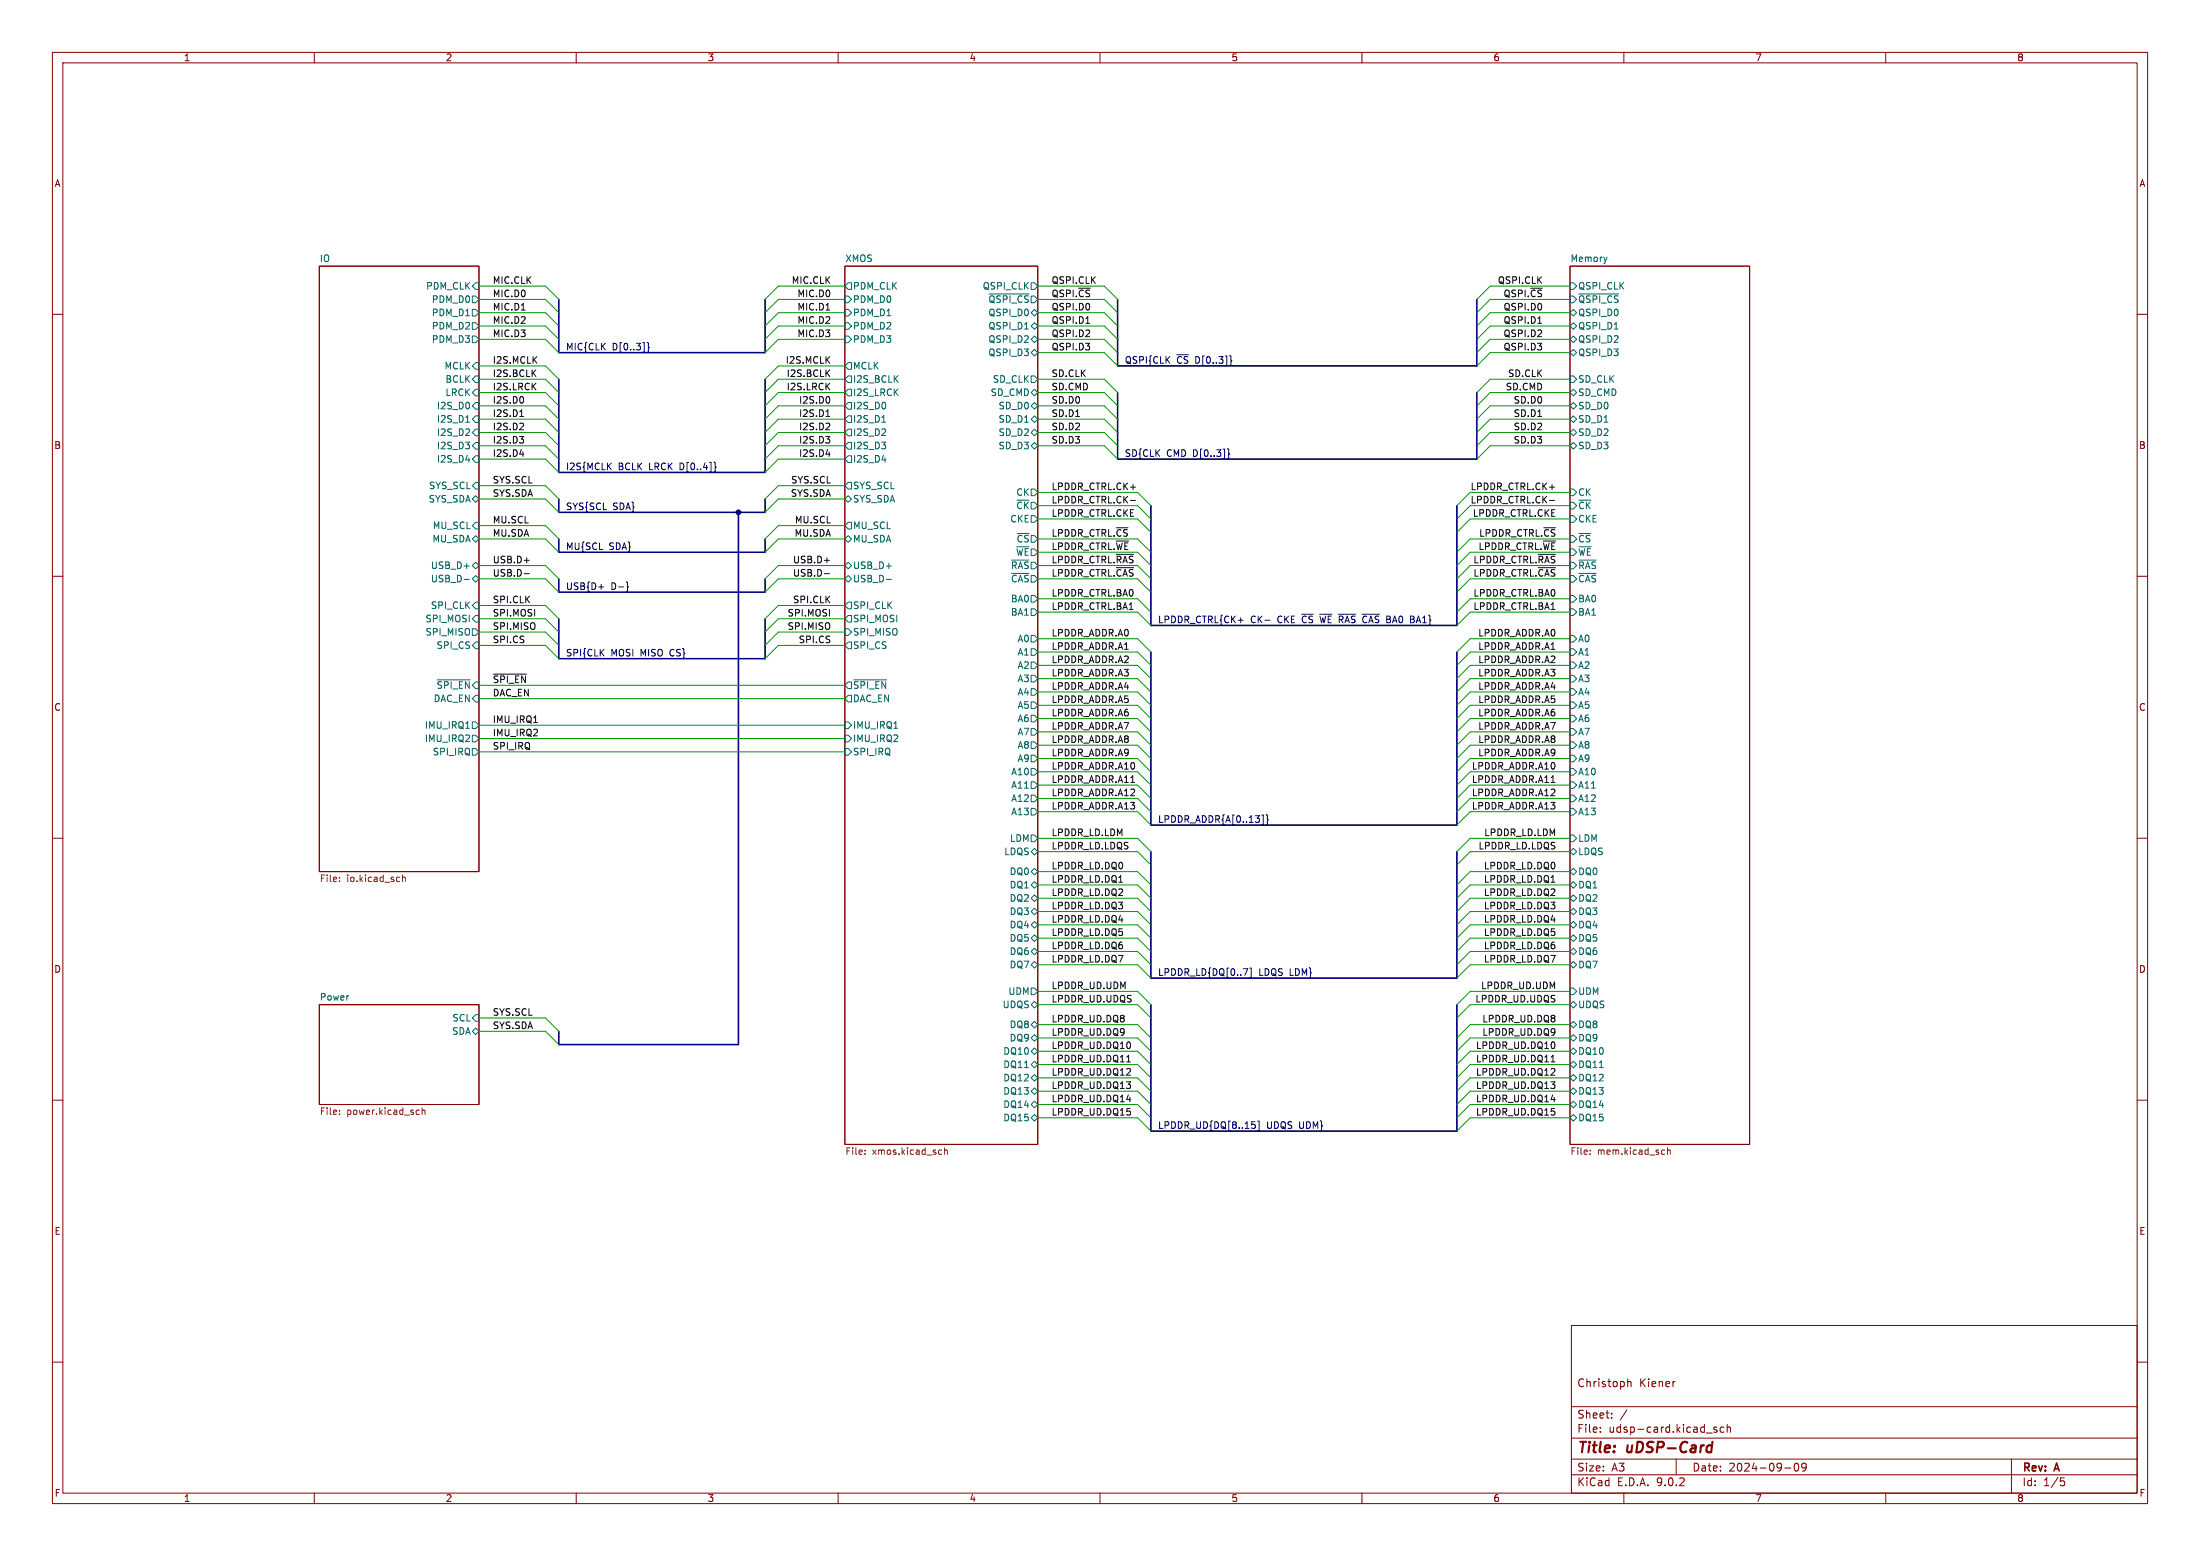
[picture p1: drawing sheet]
<svg xmlns="http://www.w3.org/2000/svg" width="420mm" height="297mm" viewBox="0 0 420 297" stroke-linecap="round" stroke-linejoin="round" font-family="sans-serif">
<g fill="none" stroke="#840000" stroke-width=".19">
<path d="M10 10h400v277h-400zM12 12h396v273h-396zM60 10v2M110 10v2M160 10v2M210 10v2M260 10v2M310 10v2M360 10v2M61 50.8h30.4v115.6h-30.4zM161.3 50.8h36.8v167.6h-36.8zM299.7 50.8h34.3v167.6h-34.3z"/>
<path d="M10 60h2M408 60h2M10 110h2M408 110h2M10 160h2M408 160h2M61 191.8h30.4v19h-30.4zM10 210h2M408 210h2M300 253h108v32h-108zM10 260h2M300 278.5h108"/>
<path d="M300 274.5h108M300 268.5h108M305.5 273.2v.2M305.5 272.5v.1M307.7 270.5v.2M307.7 269.8v.1M310.6 269.1l-1.3 1.9M310.7 263.8l.2-.1 .4 .1 .1 .9M310.7 263.2v1.5M319.7 263.7h.1M320 278.5v3M325.7 273.5h1.2"/>
<path d="M327.7 272.5l-.3-.1-.2 .2v.2l.5 .2v.3h-.5M329.1 272.5l-.4-.1-.3 .3 .1 .6h.6M329.7 272.5l.2-.1 .4 .1 .1 .9M329.7 271.9v1.5M342.7 279.4l.2-.1a.8 .8 0 0 1 .5 .7 .8 .8 0 0 1-.5 .8l-.2-.2-.2-.4zM344.8 279.9l-.3 .3h-.3l-.3-.3 .2-.5 .4-.1 .2 .1a.99 .99 0 0 1-.3 1.4h-.3M384 278.5v6.5M408 260h2M60 285v2M110 285v2M160 285v2M210 285v2"/>
<path d="M260 285v2M300 281.5h108M310 285v2M340.7 280.2h1.2M360 285v2M393.4 282.1h.7M393.5 282.7h.4l.3 .2-.2 .6-.5 .1"/>
</g>
<path d="M326.3 275.9l.5 .1M326.7 277.1l-.2 .1M326.9 275.2l-.2 2" fill="none" stroke="#840000" stroke-width=".4"/>
<g fill="none" stroke="#006464" stroke-width=".19">
<path d="M90.2 56.5h.6l.6 .7-.6 .6h-.6zM90.2 59.1h.6l.6 .6-.6 .6h-.6zM90.8 54h.6v1.2h-.6l-.6-.6zM161.3 56.5h.6l.7 .7-.7 .6h-.6zM161.3 59.1h.6l.7 .6-.7 .6h-.6zM161.9 54h.7v1.2h-.7l-.6-.6zM188.8 56.1h7.6M196.8 59.7l.7-.6 .6 .6-.6 .6zM196.8 54h.7l.6 .6-.6 .6h-.7zM299.7 59.7l.7-.6 .6 .6-.6 .6zM299.7 54h.7l.6 .6-.6 .6h-.7zM299.7 56.5h.7l.6 .7-.6 .6h-.7z"/>
<path d="M301.4 56.1h7.6M306.8 49.1l-.3 .8M90.2 69.9l.6-.7h.6v1.3h-.6zM90.2 61.6h.6l.6 .6-.6 .7h-.6zM90.2 64.1h.6l.6 .7-.6 .6h-.6zM90.2 77.5l.6-.7h.6v1.3h-.6zM90.8 71.8h.6v1.2h-.6l-.6-.6zM90.8 74.3h.6v1.3h-.6l-.6-.7zM90.8 79.4h.6v1.2h-.6l-.6-.6zM161.3 64.1h.6l.7 .7-.7 .6h-.6zM161.3 61.6h.6l.7 .6-.7 .7h-.6zM161.9 69.2h.7v1.3h-.7l-.6-.6z"/>
<path d="M161.9 76.8h.7v1.3h-.7l-.6-.6zM161.9 74.3h.7v1.3h-.7l-.6-.7zM161.9 79.4h.7v1.2h-.7l-.6-.6zM161.9 71.8h.7v1.2h-.7l-.6-.6zM196.8 74.9l.7-.6 .6 .6-.6 .7zM196.8 62.2l.7-.6 .6 .6-.6 .7zM196.8 64.8l.7-.7 .6 .7-.6 .6zM196.8 67.3l.7-.6 .6 .6-.6 .6zM196.8 71.8h.7l.6 .6-.6 .6h-.7zM196.8 77.5l.7-.7 .6 .7-.6 .6zM299.7 64.8l.7-.7 .6 .7-.6 .6zM299.7 62.2l.7-.6 .6 .6-.6 .7z"/>
<path d="M299.7 67.3l.7-.6 .6 .6-.6 .6zM299.7 77.5l.7-.7 .6 .7-.6 .6zM299.7 74.9l.7-.6 .6 .6-.6 .7zM299.7 71.8h.7l.6 .6-.6 .6h-.7zM88.9 80.6h.7M90.2 95.3l.6-.7 .6 .7-.6 .6zM90.2 82.6l.6-.7h.6v1.3h-.6zM90.2 87.6l.6-.6h.6v1.3h-.6zM90.8 92.1h.6v1.2h-.6l-.6-.6zM90.8 84.5h.6v1.2h-.6l-.6-.6zM161.9 92.1h.7v1.2h-.7l-.6-.6zM161.9 94.6l.7 .7-.7 .6-.6-.6z"/>
<path d="M161.9 99.7h.7v1.3h-.7l-.6-.7zM161.9 87h.7v1.3h-.7l-.6-.7zM161.9 84.5h.7v1.2h-.7l-.6-.6zM161.9 81.9h.7v1.3h-.7l-.6-.6zM168.4 80.6h.7M196.8 98.4h.7l.6 .7-.6 .6h-.7zM196.8 80l.7-.6 .6 .6-.6 .6zM196.8 82.6l.7-.7 .6 .7-.6 .6zM196.8 85.1l.7-.6 .6 .6-.6 .6zM196.8 93.3h.7l.6 .7-.6 .6h-.7zM299.7 80l.7-.6 .6 .6-.6 .6zM299.7 85.1l.7-.6 .6 .6-.6 .6z"/>
<path d="M299.7 82.6l.7-.7 .6 .7-.6 .6zM299.7 98.4h.7l.6 .7-.6 .6h-.7zM299.7 95.9h.7l.6 .6-.6 .7h-.7zM299.7 93.3h.7l.6 .7-.6 .6h-.7zM88.6 110.6h1M90.2 110.5l.6-.6 .6 .6-.6 .6zM90.2 108l.6-.7 .6 .7-.6 .6zM90.2 100.3l.6-.6h.6v1.3h-.6zM90.2 102.9l.6-.7 .6 .7-.6 .6zM90.2 118.1l.6-.6h.6v1.2h-.6zM90.8 114.9h.6v1.3h-.6l-.6-.6zM161.3 108l.6-.7 .7 .7-.7 .6z"/>
<path d="M161.3 110.5l.6-.6 .7 .6-.7 .6zM161.3 102.9l.6-.7 .7 .7-.7 .6zM161.9 114.9h.7v1.3h-.7l-.6-.6zM161.9 117.5h.7v1.2h-.7l-.6-.6zM169.2 110.6h1M193.1 106.9h3.3M193.1 109.4h3.3M196.8 113.7h.7l.6 .6-.6 .6h-.7zM196.8 116.2h.7l.6 .6-.6 .7h-.7zM299.7 104.8h.7l.6 .6-.6 .6h-.7zM299.7 113.7h.7l.6 .6-.6 .6h-.7zM299.7 116.2h.7l.6 .6-.6 .7h-.7z"/>
<path d="M299.7 107.3h.7l.6 .7-.6 .6h-.7zM299.7 102.2h.7l.6 .7-.6 .6h-.7zM299.7 109.9h.7l.6 .6-.6 .6h-.7zM301.4 106.9h3.3M301.4 109.4h3.3M83.5 129.8h6.3M88.9 139h.7M90.2 137.8h.6l.6 .6-.6 .7h-.6zM90.2 120h.6l.6 .7-.6 .6h-.6zM90.2 123.2l.6-.6h.6v1.2h-.6zM90.8 132.7h.6v1.3h-.6l-.6-.6zM161.3 137.8h.6l.7 .6-.7 .7h-.6z"/>
<path d="M161.3 120h.6l.7 .7-.7 .6h-.6zM161.9 132.7h.7v1.3h-.7l-.6-.6zM161.9 130.2h.7v1.2h-.7l-.6-.6zM161.9 122.6h.7v1.2h-.7l-.6-.6zM163 129.8h6.3M170.7 139h.7M196.8 121.3h.7l.6 .6-.6 .7h-.7zM196.8 136.5h.7l.6 .7-.6 .6h-.7zM196.8 139.1h.7l.6 .6-.6 .6h-.7zM196.8 131.4h.7l.6 .7-.6 .6h-.7zM196.8 134h.7l.6 .6-.6 .7h-.7zM196.8 123.8h.7l.6 .7-.6 .6h-.7z"/>
<path d="M196.8 128.9h.7l.6 .6-.6 .7h-.7zM196.8 126.4h.7l.6 .6-.6 .6h-.7zM299.7 134h.7l.6 .6-.6 .7h-.7zM299.7 128.9h.7l.6 .6-.6 .7h-.7zM299.7 121.3h.7l.6 .6-.6 .7h-.7zM299.7 123.8h.7l.6 .7-.6 .6h-.7zM299.7 139.1h.7l.6 .6-.6 .6h-.7zM299.7 131.4h.7l.6 .7-.6 .6h-.7zM299.7 126.4h.7l.6 .6-.6 .6h-.7zM299.7 136.5h.7l.6 .7-.6 .6h-.7zM90.2 140.3h.6l.6 .7-.6 .6h-.6zM90.2 142.9h.6l.6 .6-.6 .6h-.6z"/>
<path d="M161.3 140.3h.6l.7 .7-.7 .6h-.6zM161.3 142.9h.6l.7 .6-.7 .6h-.6zM196.8 141.6h.7l.6 .6-.6 .7h-.7zM196.8 146.7h.7l.6 .6-.6 .7h-.7zM196.8 154.3h.7l.6 .6-.6 .7h-.7zM196.8 144.1h.7l.6 .7-.6 .6h-.7zM196.8 159.4h.7l.6 .6-.6 .7h-.7zM196.8 151.8h.7l.6 .6-.6 .6h-.7zM196.8 149.2h.7l.6 .7-.6 .6h-.7zM299.7 154.3h.7l.6 .6-.6 .7h-.7zM299.7 151.8h.7l.6 .6-.6 .6h-.7zM299.7 141.6h.7l.6 .6-.6 .7h-.7z"/>
<path d="M299.7 146.7h.7l.6 .6-.6 .7h-.7zM299.7 149.2h.7l.6 .7-.6 .6h-.7zM299.7 144.1h.7l.6 .7-.6 .6h-.7zM299.7 159.4h.7l.6 .6-.6 .7h-.7zM196.8 168.9l.7-.6 .6 .6-.6 .6zM196.8 179.1l.7-.7 .6 .7-.6 .6zM196.8 162.6l.7-.7 .6 .7-.6 .6zM196.8 171.5l.7-.7 .6 .7-.6 .6zM196.8 166.4l.7-.7 .6 .7-.6 .6zM196.8 176.5l.7-.6 .6 .6-.6 .7zM196.8 174l.7-.6 .6 .6-.6 .6zM299.7 176.5l.7-.6 .6 .6-.6 .7z"/>
<path d="M299.7 179.1l.7-.7 .6 .7-.6 .6zM299.7 174l.7-.6 .6 .6-.6 .6zM299.7 171.5l.7-.7 .6 .7-.6 .6zM299.7 162.6l.7-.7 .6 .7-.6 .6zM299.7 166.4l.7-.7 .6 .7-.6 .6zM299.7 168.9l.7-.6 .6 .6-.6 .6zM90.2 196.9l.6-.7 .6 .7-.6 .6zM90.8 193.7h.6v1.2h-.6l-.6-.6zM196.8 181.6l.7-.6 .6 .6-.6 .6zM196.8 184.2l.7-.7 .6 .7-.6 .6zM196.8 198.1l.7-.6 .6 .6-.6 .7zM196.8 188.6h.7l.6 .6-.6 .7h-.7z"/>
<path d="M196.8 191.8l.7-.7 .6 .7-.6 .6zM196.8 195.6l.7-.7 .6 .7-.6 .6zM299.7 195.6l.7-.7 .6 .7-.6 .6zM299.7 184.2l.7-.7 .6 .7-.6 .6zM299.7 198.1l.7-.6 .6 .6-.6 .7zM299.7 188.6h.7l.6 .6-.6 .7h-.7zM299.7 181.6l.7-.6 .6 .6-.6 .6zM299.7 191.8l.7-.7 .6 .7-.6 .6zM196.8 203.2l.7-.6 .6 .6-.6 .6zM196.8 208.3l.7-.7 .6 .7-.6 .6zM196.8 205.7l.7-.6 .6 .6-.6 .7zM196.8 210.8l.7-.6 .6 .6-.6 .7z"/>
<path d="M196.8 213.4l.7-.7 .6 .7-.6 .6zM197.5 200l.6 .7-.6 .6-.7-.6zM299.7 203.2l.7-.6 .6 .6-.6 .6zM299.7 210.8l.7-.6 .6 .6-.6 .7zM299.7 205.7l.7-.6 .6 .6-.6 .7zM299.7 213.4l.7-.7 .6 .7-.6 .6zM299.7 208.3l.7-.7 .6 .7-.6 .6zM300.4 200l.6 .7-.6 .6-.7-.6z"/>
</g>
<g fill="none" stroke="#725600" stroke-width=".19">
<path d="M64.8 168.2v.1M64.8 167.5v.1M76.8 167v1.3M76.8 167.6l.2-.2 .3 .1 .1 .8M64.8 211.9v.2M64.8 212.6v.1M79.7 211.9h.3M80 212.7h-.3M80.6 212l.2-.1h.3v.8M80.6 211.5v1.2M165.1 219.6v.1M179.4 219.5l.4 .1"/>
<path d="M180.3 219.6l.2-.1 .3 .1 .1 .7M180.3 219.1v1.2M303.6 219.6v.1M317.7 219.5l.1 .1M318.3 219.6l.2-.1 .3 .1 .1 .7M318.3 219.1v1.2M165.1 220.2v.1M179.8 220.3h-.4M303.6 220.2v.1M317.8 220.3h-.1"/>
</g>
<g fill="none" stroke="#0f0f0f" stroke-width=".19">
<path d="M99.5 59.2h.7M157.7 59.2h.7M99.2 79.5h.7M99.9 75.9v.8M157.7 79.5h.7M158.3 75.9v.8M207.3 61.7h.7M293.6 61.7h.7M99.2 82h.7M99.2 83.3h.7l-.4 .5M99.2 86.7h.8M99.9 80.9v.4"/>
<path d="M99.9 83.9v.6M157.6 82h.8M157.6 83.3h.8l-.4 .5M157.7 86.7h.8M158.3 80.9v.4M158.3 83.9v.6M215.8 95.5h1M295.8 95.5h1M295.8 93h1M100.1 109.5h.9M100.1 107h.9M157.4 109.5h.9"/>
<path d="M157.4 107h.9M213.1 105.8h3.3M213.1 108.4h3.3M293.6 105.8h3.4M293.6 108.4h3.4M94.2 128.7h6.3M101.9 137.9h.7M215.9 149.3h.7M296.1 149.3h.7M213.6 168.4h.7M296.1 168.4h.7M215.1 202.7h.7"/>
<path d="M215.1 209.9h.8M296.1 202.7h.7M296.1 209.9h.8"/>
</g>
<g fill="none" stroke="#000084" stroke-width=".19">
<path d="M123.5 65.3l.3 .2v.6l.2 .2-.2 .2v.6l-.3 .2M234.7 67.9l.3 .2v.6l.2 .2-.2 .1v.6l-.3 .2M136.4 88.2l.1 .2v.6l.2 .2-.2 .2v.6l-.1 .1M234.3 85.7l.3 .1v.7l.1 .1-.1 .2v.6l-.3 .2M114.3 112h.9M119.6 111.1l.2 .1v.7l.2 .1-.2 .2v.6l-.2 .2M236.4 118.4h.9M241.5 118.4h.9M251.9 117.2h2.4M255.5 117.2h3.3M260 117.2h3.3M269.3 117.6l.6 .1v.3l-.2 .2"/>
<path d="M269.3 118.2h.4M269.7 118.2l.3 .2-.1 .3-.6 .2M240.9 155.6h.3v1.8h-.3M241.7 155.5l.2 .2v.6l.2 .2-.2 .2v.6l-.2 .2M237.3 184.9h.9l-.5 1.3M238.6 184.8h.3v1.8h-.3M239 214.1h.6M239.1 214.6h.3l.2 .2v.5l-.5 .1M240.1 214h.3v1.8h-.3"/>
</g>
<g fill="none" stroke="#000084" stroke-width=".3">
<path d="M106.7 57.2v10.1h39.3v-10.1M213.4 57.2v12.7h68.5v-12.7M106.7 72.4v17.8h39.3v-17.8M213.4 74.9v12.7h68.5v-12.7M106.7 95.3v2.5h39.3v-2.5M141 97.8v101.6h-34.3v-2.5M219.7 96.5v22.9h58.4v-22.9M106.7 110.5v2.5h39.3v-2.5M106.7 102.9v2.5h39.3v-2.5M106.7 118.1v7.6h39.3v-7.6M219.7 124.5v33h58.4v-33M219.7 162.6v24.1h58.4v-24.1"/>
<path d="M219.7 191.8v24.1h58.4v-24.1"/>
</g>
<g fill="none" stroke="#009600" stroke-width=".19">
<path d="M91.4 59.7h12.7l2.6 2.5M91.4 54.6h12.7l2.6 2.6M91.4 57.2h12.7l2.6 2.5M161.3 59.7h-12.7l-2.6 2.5M161.3 54.6h-12.7l-2.6 2.6M161.3 57.2h-12.7l-2.6 2.5M198.1 59.7h12.7l2.6 2.5M198.1 54.6h12.7l2.6 2.6M198.1 57.2h12.7l2.6 2.5M299.7 59.7h-15.2l-2.6 2.5M299.7 54.6h-15.2l-2.6 2.6M299.7 57.2h-15.2l-2.6 2.5"/>
<path d="M91.4 74.9h12.7l2.6 2.6M91.4 62.2h12.7l2.6 2.6M91.4 64.8h12.7l2.6 2.5M91.4 72.4h12.7l2.6 2.5M91.4 69.9h12.7l2.6 2.5M91.4 77.5h12.7l2.6 2.5M161.3 74.9h-12.7l-2.6 2.6M161.3 62.2h-12.7l-2.6 2.6M161.3 64.8h-12.7l-2.6 2.5M161.3 72.4h-12.7l-2.6 2.5M161.3 69.9h-12.7l-2.6 2.5M161.3 77.5h-12.7l-2.6 2.5"/>
<path d="M198.1 74.9h12.7l2.6 2.6M198.1 62.2h12.7l2.6 2.6M198.1 64.8h12.7l2.6 2.5M198.1 72.4h12.7l2.6 2.5M198.1 77.5h12.7l2.6 2.5M198.1 67.3h12.7l2.6 2.6M299.7 74.9h-15.2l-2.6 2.6M299.7 62.2h-15.2l-2.6 2.6M299.7 64.8h-15.2l-2.6 2.5M299.7 72.4h-15.2l-2.6 2.5M299.7 77.5h-15.2l-2.6 2.5M299.7 67.3h-15.2l-2.6 2.6"/>
<path d="M91.4 87.6h12.7l2.6 2.6M91.4 85.1h12.7l2.6 2.5M91.4 92.7h12.7l2.6 2.6M91.4 95.3h12.7l2.6 2.5M91.4 82.6h12.7l2.6 2.5M91.4 80h12.7l2.6 2.6M161.3 87.6h-12.7l-2.6 2.6M161.3 85.1h-12.7l-2.6 2.5M161.3 92.7h-12.7l-2.6 2.6M161.3 95.3h-12.7l-2.6 2.5M161.3 82.6h-12.7l-2.6 2.5M161.3 80h-12.7l-2.6 2.6"/>
<path d="M198.1 85.1h12.7l2.6 2.5M198.1 99.1h19.1l2.5 2.5M198.1 82.6h12.7l2.6 2.5M198.1 94h19.1l2.5 2.5M198.1 96.5h19.1l2.5 2.6M198.1 80h12.7l2.6 2.6M299.7 85.1h-15.2l-2.6 2.5M299.7 99.1h-19l-2.6 2.5M299.7 82.6h-15.2l-2.6 2.5M299.7 94h-19l-2.6 2.5M299.7 96.5h-19l-2.6 2.6M299.7 80h-15.2l-2.6 2.6"/>
<path d="M91.4 108h12.7l2.6 2.5M91.4 100.3h12.7l2.6 2.6M91.4 102.9h12.7l2.6 2.5M91.4 115.6h12.7l2.6 2.5M91.4 118.1h12.7l2.6 2.6M91.4 110.5h12.7l2.6 2.5M161.3 108h-12.7l-2.6 2.5M161.3 100.3h-12.7l-2.6 2.6M161.3 102.9h-12.7l-2.6 2.5M161.3 115.6h-12.7l-2.6 2.5M161.3 118.1h-12.7l-2.6 2.6M161.3 110.5h-12.7l-2.6 2.5"/>
<path d="M198.1 108h19.1l2.5 2.5M198.1 105.4h19.1l2.5 2.6M198.1 102.9h19.1l2.5 2.5M198.1 116.8h19.1l2.5 2.6M198.1 110.5h19.1l2.5 2.5M198.1 114.3h19.1l2.5 2.5M299.7 108h-19l-2.6 2.5M299.7 105.4h-19l-2.6 2.6M299.7 102.9h-19l-2.6 2.5M299.7 116.8h-19l-2.6 2.6M299.7 110.5h-19l-2.6 2.5M299.7 114.3h-19l-2.6 2.5"/>
<path d="M91.4 123.2h12.7l2.6 2.5M91.4 120.7h12.7l2.6 2.5M91.4 133.4h69.9M91.4 138.4h69.9M91.4 130.8h69.9M161.3 123.2h-12.7l-2.6 2.5M161.3 120.7h-12.7l-2.6 2.5M198.1 132.1h19.1l2.5 2.5M198.1 121.9h19.1l2.5 2.6M198.1 124.5h19.1l2.5 2.5M198.1 127h19.1l2.5 2.5M198.1 134.6h19.1l2.5 2.6"/>
<path d="M198.1 137.2h19.1l2.5 2.5M198.1 139.7h19.1l2.5 2.5M198.1 129.5h19.1l2.5 2.6M299.7 132.1h-19l-2.6 2.5M299.7 121.9h-19l-2.6 2.6M299.7 124.5h-19l-2.6 2.5M299.7 127h-19l-2.6 2.5M299.7 134.6h-19l-2.6 2.6M299.7 137.2h-19l-2.6 2.5M299.7 139.7h-19l-2.6 2.5M299.7 129.5h-19l-2.6 2.6M91.4 141h69.9"/>
<path d="M91.4 143.5h69.9M198.1 154.9h19.1l2.5 2.6M198.1 142.2h19.1l2.5 2.6M198.1 144.8h19.1l2.5 2.5M198.1 147.3h19.1l2.5 2.6M198.1 152.4h19.1l2.5 2.5M198.1 149.9h19.1l2.5 2.5M299.7 154.9h-19l-2.6 2.6M299.7 142.2h-19l-2.6 2.6M299.7 144.8h-19l-2.6 2.5M299.7 147.3h-19l-2.6 2.6M299.7 152.4h-19l-2.6 2.5"/>
<path d="M299.7 149.9h-19l-2.6 2.5M198.1 166.4h19.1l2.5 2.5M198.1 179.1h19.1l2.5 2.5M198.1 168.9h19.1l2.5 2.6M198.1 176.5h19.1l2.5 2.6M198.1 171.5h19.1l2.5 2.5M198.1 174h19.1l2.5 2.5M198.1 162.6h19.1l2.5 2.5M198.1 160h19.1l2.5 2.6M299.7 166.4h-19l-2.6 2.5M299.7 179.1h-19l-2.6 2.5M299.7 168.9h-19l-2.6 2.6"/>
<path d="M299.7 176.5h-19l-2.6 2.6M299.7 171.5h-19l-2.6 2.5M299.7 174h-19l-2.6 2.5M299.7 162.6h-19l-2.6 2.5M299.7 160h-19l-2.6 2.6M91.4 194.3h12.7l2.6 2.6M91.4 196.9h12.7l2.6 2.5M198.1 181.6h19.1l2.5 2.6M198.1 198.1h19.1l2.5 2.6M198.1 191.8h19.1l2.5 2.5M198.1 184.2h19.1l2.5 2.5M198.1 195.6h19.1l2.5 2.5"/>
<path d="M198.1 189.2h19.1l2.5 2.6M299.7 181.6h-19l-2.6 2.6M299.7 198.1h-19l-2.6 2.6M299.7 191.8h-19l-2.6 2.5M299.7 184.2h-19l-2.6 2.5M299.7 195.6h-19l-2.6 2.5M299.7 189.2h-19l-2.6 2.6M198.1 205.7h19.1l2.5 2.6M198.1 208.3h19.1l2.5 2.5M198.1 203.2h19.1l2.5 2.5M198.1 210.8h19.1l2.5 2.6M198.1 213.4h19.1l2.5 2.5"/>
<path d="M198.1 200.7h19.1l2.5 2.5M299.7 205.7h-19l-2.6 2.6M299.7 208.3h-19l-2.6 2.5M299.7 203.2h-19l-2.6 2.5M299.7 210.8h-19l-2.6 2.6M299.7 213.4h-19l-2.6 2.5M299.7 200.7h-19l-2.6 2.5"/>
</g>
<circle cx="141" cy="97.8" r=".46" fill="#000084" stroke="#000084" stroke-width=".19"/>
<g font-size="2.8" fill="#840000">
<text x="301" y="277.9">Title:</text>
<text x="310.6" y="277.9">uDSP-Card</text>
</g>
<g font-size="2.1" fill="#840000">
<text x="301" y="265">Christoph</text>
<text x="312.9" y="265">Kiener</text>
<text x="301" y="273.7">File:</text>
<text x="301" y="271">Sheet:</text>
<text x="307.1" y="273.7">udsp-card.kicad_sch</text>
<text x="301" y="281.1">Size:</text>
<text x="307.6" y="281.1">A3</text>
<text x="323" y="281.1">Date:</text>
<text x="330" y="281.1">2024-09-09</text>
<text x="386" y="281.3">Rev:</text>
<text x="392.4" y="281.3">A</text>
<text x="301" y="283.9">KiCad</text>
<text x="308.7" y="283.9">E.D.A.</text>
<text x="316.3" y="283.9">9.0.2</text>
<text x="386" y="283.9">Id:</text>
<text x="390.1" y="283.9">1/5</text>
</g>
<g font-size="1.8" fill="#840000">
<text x="35" y="11.9">1</text>
<text x="85" y="11.9">2</text>
<text x="135" y="11.9">3</text>
<text x="185" y="11.9">4</text>
<text x="235" y="11.9">5</text>
<text x="285" y="11.9">6</text>
<text x="335" y="11.9">7</text>
<text x="385" y="11.9">8</text>
<text x="10.3" y="35.9">A</text>
<text x="408.3" y="35.9">A</text>
<text x="10.3" y="85.9">B</text>
<text x="408.2" y="85.9">B</text>
<text x="10.3" y="135.9">C</text>
<text x="408.2" y="135.9">C</text>
<text x="10.3" y="185.9">D</text>
<text x="408.2" y="185.9">D</text>
<text x="10.3" y="235.9">E</text>
<text x="408.3" y="235.9">E</text>
<text x="10.3" y="285.9">F</text>
<text x="35" y="286.9">1</text>
<text x="85" y="286.9">2</text>
<text x="135" y="286.9">3</text>
<text x="185" y="286.9">4</text>
<text x="235" y="286.9">5</text>
<text x="285" y="286.9">6</text>
<text x="335" y="286.9">7</text>
<text x="385" y="286.9">8</text>
<text x="408.3" y="285.9">F</text>
</g>
<g font-size="1.8" fill="#006464">
<text x="61" y="50.1">IO</text>
<text x="161.3" y="50.1">XMOS</text>
<text x="299.7" y="50.1">Memory</text>
<text x="81.2" y="55.5">PDM_CLK</text>
<text x="82.3" y="58">PDM_D0</text>
<text x="162.8" y="58">PDM_D0</text>
<text x="162.8" y="55.5">PDM_CLK</text>
<text x="187.5" y="55.5">QSPI_CLK</text>
<text x="188.6" y="58">~{QSPI_CS}</text>
<text x="301.2" y="55.5">QSPI_CLK</text>
<text x="301.2" y="58">~{QSPI_CS}</text>
<text x="82.3" y="63.1">PDM_D2</text>
<text x="82.3" y="60.6">PDM_D1</text>
<text x="82.3" y="65.6">PDM_D3</text>
<text x="162.8" y="65.6">PDM_D3</text>
<text x="162.8" y="63.1">PDM_D2</text>
<text x="162.8" y="60.6">PDM_D1</text>
<text x="188.6" y="60.6">QSPI_D0</text>
<text x="188.6" y="63.1">QSPI_D1</text>
<text x="188.6" y="65.6">QSPI_D2</text>
<text x="301.2" y="65.6">QSPI_D2</text>
<text x="301.2" y="60.6">QSPI_D0</text>
<text x="301.2" y="63.1">QSPI_D1</text>
<text x="84.8" y="70.7">MCLK</text>
<text x="162.8" y="70.7">MCLK</text>
<text x="188.6" y="68.2">QSPI_D3</text>
<text x="301.2" y="68.2">QSPI_D3</text>
<text x="84.9" y="73.3">BCLK</text>
<text x="84.9" y="75.8">LRCK</text>
<text x="162.8" y="75.8">I2S_LRCK</text>
<text x="162.8" y="73.3">I2S_BCLK</text>
<text x="189" y="75.8">SD_CMD</text>
<text x="189.4" y="73.3">SD_CLK</text>
<text x="301.2" y="75.8">SD_CMD</text>
<text x="301.2" y="73.3">SD_CLK</text>
<text x="83.3" y="83.4">I2S_D2</text>
<text x="83.3" y="80.9">I2S_D1</text>
<text x="83.3" y="78.3">I2S_D0</text>
<text x="162.8" y="78.3">I2S_D0</text>
<text x="162.8" y="80.9">I2S_D1</text>
<text x="162.8" y="83.4">I2S_D2</text>
<text x="190.5" y="80.9">SD_D1</text>
<text x="190.5" y="83.4">SD_D2</text>
<text x="190.5" y="78.3">SD_D0</text>
<text x="301.2" y="78.3">SD_D0</text>
<text x="301.2" y="80.9">SD_D1</text>
<text x="301.2" y="83.4">SD_D2</text>
<text x="83.3" y="86">I2S_D3</text>
<text x="83.3" y="88.5">I2S_D4</text>
<text x="162.8" y="88.5">I2S_D4</text>
<text x="162.8" y="86">I2S_D3</text>
<text x="190.5" y="86">SD_D3</text>
<text x="301.2" y="86">SD_D3</text>
<text x="81.8" y="93.6">SYS_SCL</text>
<text x="162.8" y="93.6">SYS_SCL</text>
<text x="193.9" y="94.8">CK</text>
<text x="301.2" y="94.8">CK</text>
<text x="81.7" y="96.1">SYS_SDA</text>
<text x="82.5" y="101.2">MU_SCL</text>
<text x="162.8" y="96.1">SYS_SDA</text>
<text x="162.8" y="101.2">MU_SCL</text>
<text x="192.8" y="99.9">CKE</text>
<text x="193.9" y="97.4">~{CK}</text>
<text x="301.2" y="99.9">CKE</text>
<text x="301.2" y="97.4">~{CK}</text>
<text x="82.5" y="103.7">MU_SDA</text>
<text x="162.8" y="103.7">MU_SDA</text>
<text x="193.9" y="106.3">~{WE}</text>
<text x="194" y="103.7">~{CS}</text>
<text x="301.2" y="106.3">~{WE}</text>
<text x="301.2" y="103.7">~{CS}</text>
<text x="82.2" y="111.4">USB_D-</text>
<text x="82.2" y="108.8">USB_D+</text>
<text x="162.8" y="108.8">USB_D+</text>
<text x="162.8" y="111.4">USB_D-</text>
<text x="192.9" y="108.8">~{RAS}</text>
<text x="192.9" y="111.4">~{CAS}</text>
<text x="301.2" y="108.8">~{RAS}</text>
<text x="301.2" y="111.4">~{CAS}</text>
<text x="81.1" y="119">SPI_MOSI</text>
<text x="82.2" y="116.4">SPI_CLK</text>
<text x="162.8" y="116.4">SPI_CLK</text>
<text x="162.8" y="119">SPI_MOSI</text>
<text x="192.9" y="115.2">BA0</text>
<text x="192.9" y="117.7">BA1</text>
<text x="301.2" y="115.2">BA0</text>
<text x="301.2" y="117.7">BA1</text>
<text x="81.1" y="121.5">SPI_MISO</text>
<text x="83.2" y="124.1">SPI_CS</text>
<text x="162.8" y="124.1">SPI_CS</text>
<text x="162.8" y="121.5">SPI_MISO</text>
<text x="194.2" y="122.8">A0</text>
<text x="194.2" y="125.3">A1</text>
<text x="301.2" y="122.8">A0</text>
<text x="301.2" y="125.3">A1</text>
<text x="83.2" y="131.7">~{SPI_EN}</text>
<text x="162.8" y="131.7">~{SPI_EN}</text>
<text x="194.2" y="130.4">A3</text>
<text x="194.2" y="127.9">A2</text>
<text x="301.2" y="130.4">A3</text>
<text x="301.2" y="127.9">A2</text>
<text x="82.7" y="134.2">DAC_EN</text>
<text x="162.8" y="134.2">DAC_EN</text>
<text x="194.2" y="132.9">A4</text>
<text x="194.2" y="135.5">A5</text>
<text x="301.2" y="135.5">A5</text>
<text x="301.2" y="132.9">A4</text>
<text x="81" y="139.3">IMU_IRQ1</text>
<text x="81" y="141.8">IMU_IRQ2</text>
<text x="162.8" y="139.3">IMU_IRQ1</text>
<text x="162.8" y="141.8">IMU_IRQ2</text>
<text x="194.2" y="138">A6</text>
<text x="194.2" y="140.6">A7</text>
<text x="194.2" y="143.1">A8</text>
<text x="301.2" y="140.6">A7</text>
<text x="301.2" y="143.1">A8</text>
<text x="301.2" y="138">A6</text>
<text x="82.5" y="144.4">SPI_IRQ</text>
<text x="162.8" y="144.4">SPI_IRQ</text>
<text x="192.9" y="148.2">A10</text>
<text x="194.2" y="145.6">A9</text>
<text x="301.2" y="148.2">A10</text>
<text x="301.2" y="145.6">A9</text>
<text x="192.9" y="155.8">A13</text>
<text x="192.9" y="153.3">A12</text>
<text x="192.9" y="150.7">A11</text>
<text x="301.2" y="155.8">A13</text>
<text x="301.2" y="153.3">A12</text>
<text x="301.2" y="150.7">A11</text>
<text x="192.7" y="160.9">LDM</text>
<text x="301.2" y="160.9">LDM</text>
<text x="191.6" y="163.4">LDQS</text>
<text x="192.6" y="167.2">DQ0</text>
<text x="301.2" y="163.4">LDQS</text>
<text x="301.2" y="167.2">DQ0</text>
<text x="192.6" y="169.8">DQ1</text>
<text x="192.6" y="172.3">DQ2</text>
<text x="301.2" y="172.3">DQ2</text>
<text x="301.2" y="169.8">DQ1</text>
<text x="192.6" y="179.9">DQ5</text>
<text x="192.6" y="177.4">DQ4</text>
<text x="192.6" y="174.9">DQ3</text>
<text x="301.2" y="177.4">DQ4</text>
<text x="301.2" y="179.9">DQ5</text>
<text x="301.2" y="174.9">DQ3</text>
<text x="192.6" y="182.5">DQ6</text>
<text x="192.6" y="185">DQ7</text>
<text x="301.2" y="185">DQ7</text>
<text x="301.2" y="182.5">DQ6</text>
<text x="61" y="191.1">Power</text>
<text x="192.4" y="190.1">UDM</text>
<text x="301.2" y="190.1">UDM</text>
<text x="86.2" y="197.7">SDA</text>
<text x="86.3" y="195.2">SCL</text>
<text x="191.3" y="192.6">UDQS</text>
<text x="192.6" y="196.4">DQ8</text>
<text x="301.2" y="196.4">DQ8</text>
<text x="301.2" y="192.6">UDQS</text>
<text x="191.4" y="201.5">DQ10</text>
<text x="192.6" y="199">DQ9</text>
<text x="301.2" y="201.5">DQ10</text>
<text x="301.2" y="199">DQ9</text>
<text x="191.4" y="204.1">DQ11</text>
<text x="191.4" y="209.1">DQ13</text>
<text x="191.4" y="206.6">DQ12</text>
<text x="301.2" y="204.1">DQ11</text>
<text x="301.2" y="206.6">DQ12</text>
<text x="301.2" y="209.1">DQ13</text>
<text x="191.4" y="211.7">DQ14</text>
<text x="191.4" y="214.2">DQ15</text>
<text x="301.2" y="211.7">DQ14</text>
<text x="301.2" y="214.2">DQ15</text>
</g>
<g font-size="1.8" fill="#0f0f0f">
<text x="94" y="54.3">MIC.CLK</text>
<text x="94" y="59.3">MIC.D1</text>
<text x="94" y="56.8">MIC.D0</text>
<text x="151" y="54.3">MIC.CLK</text>
<text x="152.1" y="56.8">MIC.D0</text>
<text x="152.1" y="59.3">MIC.D1</text>
<text x="200.7" y="54.3">QSPI.CLK</text>
<text x="200.7" y="59.3">QSPI.D0</text>
<text x="200.7" y="56.8">QSPI.~{CS}</text>
<text x="285.8" y="54.3">QSPI.CLK</text>
<text x="286.9" y="56.8">QSPI.~{CS}</text>
<text x="286.9" y="59.3">QSPI.D0</text>
<text x="94" y="64.4">MIC.D3</text>
<text x="94" y="61.9">MIC.D2</text>
<text x="152.1" y="61.9">MIC.D2</text>
<text x="152.1" y="64.4">MIC.D3</text>
<text x="200.7" y="61.9">QSPI.D1</text>
<text x="200.7" y="64.4">QSPI.D2</text>
<text x="286.9" y="61.9">QSPI.D1</text>
<text x="286.9" y="64.4">QSPI.D2</text>
<text x="94" y="69.5">I2S.MCLK</text>
<text x="149.9" y="69.5">I2S.MCLK</text>
<text x="200.7" y="67">QSPI.D3</text>
<text x="286.9" y="67">QSPI.D3</text>
<text x="94" y="74.6">I2S.LRCK</text>
<text x="94" y="77.1">I2S.D0</text>
<text x="94" y="72">I2S.BCLK</text>
<text x="150.1" y="74.6">I2S.LRCK</text>
<text x="150.1" y="72">I2S.BCLK</text>
<text x="152.4" y="77.1">I2S.D0</text>
<text x="200.7" y="77.1">SD.D0</text>
<text x="200.7" y="72">SD.CLK</text>
<text x="200.7" y="74.6">SD.CMD</text>
<text x="287.4" y="74.6">SD.CMD</text>
<text x="287.8" y="72">SD.CLK</text>
<text x="288.9" y="77.1">SD.D0</text>
<text x="94" y="82.2">I2S.D2</text>
<text x="94" y="79.7">I2S.D1</text>
<text x="152.4" y="82.2">I2S.D2</text>
<text x="152.4" y="79.7">I2S.D1</text>
<text x="200.7" y="79.7">SD.D1</text>
<text x="200.7" y="82.2">SD.D2</text>
<text x="288.9" y="82.2">SD.D2</text>
<text x="288.9" y="79.7">SD.D1</text>
<text x="94" y="87.3">I2S.D4</text>
<text x="94" y="84.7">I2S.D3</text>
<text x="152.4" y="87.3">I2S.D4</text>
<text x="152.4" y="84.7">I2S.D3</text>
<text x="200.7" y="84.7">SD.D3</text>
<text x="288.9" y="84.7">SD.D3</text>
<text x="94" y="92.4">SYS.SCL</text>
<text x="94" y="94.9">SYS.SDA</text>
<text x="150.9" y="94.9">SYS.SDA</text>
<text x="150.9" y="92.4">SYS.SCL</text>
<text x="200.7" y="93.6">LPDDR_CTRL.CK+</text>
<text x="280.6" y="93.6">LPDDR_CTRL.CK+</text>
<text x="94" y="100">MU.SCL</text>
<text x="151.7" y="100">MU.SCL</text>
<text x="200.7" y="96.2">LPDDR_CTRL.CK-</text>
<text x="200.7" y="98.7">LPDDR_CTRL.CKE</text>
<text x="280.6" y="96.2">LPDDR_CTRL.CK-</text>
<text x="281.1" y="98.7">LPDDR_CTRL.CKE</text>
<text x="94" y="102.5">MU.SDA</text>
<text x="94" y="107.6">USB.D+</text>
<text x="151.3" y="107.6">USB.D+</text>
<text x="151.6" y="102.5">MU.SDA</text>
<text x="200.7" y="102.5">LPDDR_CTRL.~{CS}</text>
<text x="200.7" y="105.1">LPDDR_CTRL.~{WE}</text>
<text x="200.7" y="107.6">LPDDR_CTRL.~{RAS}</text>
<text x="281.2" y="107.6">LPDDR_CTRL.~{RAS}</text>
<text x="282.2" y="105.1">LPDDR_CTRL.~{WE}</text>
<text x="282.3" y="102.5">LPDDR_CTRL.~{CS}</text>
<text x="94" y="110.1">USB.D-</text>
<text x="151.3" y="110.1">USB.D-</text>
<text x="200.7" y="114">LPDDR_CTRL.BA0</text>
<text x="200.7" y="110.1">LPDDR_CTRL.~{CAS}</text>
<text x="281.2" y="114">LPDDR_CTRL.BA0</text>
<text x="281.2" y="110.1">LPDDR_CTRL.~{CAS}</text>
<text x="94" y="115.2">SPI.CLK</text>
<text x="94" y="117.8">SPI.MOSI</text>
<text x="150.3" y="117.8">SPI.MOSI</text>
<text x="151.3" y="115.2">SPI.CLK</text>
<text x="200.7" y="116.5">LPDDR_CTRL.BA1</text>
<text x="281.2" y="116.5">LPDDR_CTRL.BA1</text>
<text x="94" y="122.8">SPI.CS</text>
<text x="94" y="120.3">SPI.MISO</text>
<text x="150.3" y="120.3">SPI.MISO</text>
<text x="152.4" y="122.8">SPI.CS</text>
<text x="200.7" y="124.1">LPDDR_ADDR.A1</text>
<text x="200.7" y="121.6">LPDDR_ADDR.A0</text>
<text x="282.1" y="121.6">LPDDR_ADDR.A0</text>
<text x="282.1" y="124.1">LPDDR_ADDR.A1</text>
<text x="94" y="130.5">~{SPI_EN}</text>
<text x="200.7" y="129.2">LPDDR_ADDR.A3</text>
<text x="200.7" y="126.7">LPDDR_ADDR.A2</text>
<text x="200.7" y="131.7">LPDDR_ADDR.A4</text>
<text x="282.1" y="126.7">LPDDR_ADDR.A2</text>
<text x="282.1" y="131.7">LPDDR_ADDR.A4</text>
<text x="282.1" y="129.2">LPDDR_ADDR.A3</text>
<text x="94" y="133">DAC_EN</text>
<text x="200.7" y="134.3">LPDDR_ADDR.A5</text>
<text x="200.7" y="136.8">LPDDR_ADDR.A6</text>
<text x="282.1" y="134.3">LPDDR_ADDR.A5</text>
<text x="282.1" y="136.8">LPDDR_ADDR.A6</text>
<text x="94" y="140.6">IMU_IRQ2</text>
<text x="94" y="138.1">IMU_IRQ1</text>
<text x="94" y="143.2">SPI_IRQ</text>
<text x="200.7" y="141.9">LPDDR_ADDR.A8</text>
<text x="200.7" y="139.4">LPDDR_ADDR.A7</text>
<text x="282.1" y="141.9">LPDDR_ADDR.A8</text>
<text x="282.1" y="139.4">LPDDR_ADDR.A7</text>
<text x="200.7" y="147">LPDDR_ADDR.A10</text>
<text x="200.7" y="149.5">LPDDR_ADDR.A11</text>
<text x="200.7" y="144.4">LPDDR_ADDR.A9</text>
<text x="280.9" y="149.5">LPDDR_ADDR.A11</text>
<text x="280.9" y="147">LPDDR_ADDR.A10</text>
<text x="282.1" y="144.4">LPDDR_ADDR.A9</text>
<text x="200.7" y="152.1">LPDDR_ADDR.A12</text>
<text x="200.7" y="154.6">LPDDR_ADDR.A13</text>
<text x="280.9" y="152.1">LPDDR_ADDR.A12</text>
<text x="280.9" y="154.6">LPDDR_ADDR.A13</text>
<text x="200.7" y="159.7">LPDDR_LD.LDM</text>
<text x="283.2" y="159.7">LPDDR_LD.LDM</text>
<text x="200.7" y="166">LPDDR_LD.DQ0</text>
<text x="200.7" y="162.2">LPDDR_LD.LDQS</text>
<text x="282.2" y="162.2">LPDDR_LD.LDQS</text>
<text x="283.2" y="166">LPDDR_LD.DQ0</text>
<text x="200.7" y="168.6">LPDDR_LD.DQ1</text>
<text x="200.7" y="171.1">LPDDR_LD.DQ2</text>
<text x="200.7" y="173.6">LPDDR_LD.DQ3</text>
<text x="283.2" y="171.1">LPDDR_LD.DQ2</text>
<text x="283.2" y="168.6">LPDDR_LD.DQ1</text>
<text x="283.2" y="173.6">LPDDR_LD.DQ3</text>
<text x="200.7" y="176.2">LPDDR_LD.DQ4</text>
<text x="200.7" y="178.7">LPDDR_LD.DQ5</text>
<text x="283.2" y="178.7">LPDDR_LD.DQ5</text>
<text x="283.2" y="176.2">LPDDR_LD.DQ4</text>
<text x="200.7" y="181.3">LPDDR_LD.DQ6</text>
<text x="200.7" y="183.8">LPDDR_LD.DQ7</text>
<text x="283.2" y="181.3">LPDDR_LD.DQ6</text>
<text x="283.2" y="183.8">LPDDR_LD.DQ7</text>
<text x="200.7" y="191.4">LPDDR_UD.UDQS</text>
<text x="200.7" y="188.9">LPDDR_UD.UDM</text>
<text x="281.6" y="191.4">LPDDR_UD.UDQS</text>
<text x="282.6" y="188.9">LPDDR_UD.UDM</text>
<text x="94" y="194">SYS.SCL</text>
<text x="94" y="196.5">SYS.SDA</text>
<text x="200.7" y="195.2">LPDDR_UD.DQ8</text>
<text x="200.7" y="197.8">LPDDR_UD.DQ9</text>
<text x="282.9" y="195.2">LPDDR_UD.DQ8</text>
<text x="282.9" y="197.8">LPDDR_UD.DQ9</text>
<text x="200.7" y="202.9">LPDDR_UD.DQ11</text>
<text x="200.7" y="200.3">LPDDR_UD.DQ10</text>
<text x="281.7" y="200.3">LPDDR_UD.DQ10</text>
<text x="281.7" y="202.9">LPDDR_UD.DQ11</text>
<text x="200.7" y="207.9">LPDDR_UD.DQ13</text>
<text x="200.7" y="205.4">LPDDR_UD.DQ12</text>
<text x="281.7" y="205.4">LPDDR_UD.DQ12</text>
<text x="281.7" y="207.9">LPDDR_UD.DQ13</text>
<text x="200.7" y="213">LPDDR_UD.DQ15</text>
<text x="200.7" y="210.5">LPDDR_UD.DQ14</text>
<text x="281.7" y="213">LPDDR_UD.DQ15</text>
<text x="281.7" y="210.5">LPDDR_UD.DQ14</text>
</g>
<g font-size="1.8" fill="#000084">
<text x="107.9" y="67">MIC{CLK</text>
<text x="116.9" y="67">D[0..3]}</text>
<text x="214.6" y="69.5">QSPI{CLK</text>
<text x="224.6" y="69.5">~{CS}</text>
<text x="228.3" y="69.5">D[0..3]}</text>
<text x="107.9" y="89.8">I2S{MCLK</text>
<text x="118" y="89.8">BCLK</text>
<text x="124" y="89.8">LRCK</text>
<text x="130" y="89.8">D[0..4]}</text>
<text x="214.6" y="87.3">SD{CLK</text>
<text x="222.7" y="87.3">CMD D[0..3]}</text>
<text x="107.9" y="97.4">SYS{SCL</text>
<text x="117" y="97.4">SDA}</text>
<text x="107.9" y="105.1">MU{SCL</text>
<text x="116.3" y="105.1">SDA}</text>
<text x="107.9" y="112.7">USB{D+</text>
<text x="116.6" y="112.7">D-}</text>
<text x="221" y="119">LPDDR_CTRL{CK+</text>
<text x="238.7" y="119">CK-</text>
<text x="244" y="119">CKE ~{CS}</text>
<text x="252.5" y="119">~{WE}</text>
<text x="256.3" y="119">~{RAS}</text>
<text x="261" y="119">~{CAS}</text>
<text x="265.8" y="119">BA0</text>
<text x="270.5" y="119">BA1}</text>
<text x="107.9" y="125.4">SPI{CLK</text>
<text x="116.6" y="125.4">MOSI</text>
<text x="122.4" y="125.4">MISO</text>
<text x="128.2" y="125.4">CS}</text>
<text x="221" y="157.1">LPDDR_ADDR{A[0..13]}</text>
<text x="221" y="186.3">LPDDR_LD{DQ[0..7]</text>
<text x="240.3" y="186.3">LDQS LDM}</text>
<text x="221" y="215.6">LPDDR_UD{DQ[8..15]</text>
<text x="241.8" y="215.6">UDQS UDM}</text>
</g>
<g font-size="1.8" fill="#725600">
<text x="61" y="168.7">File:</text>
<text x="66.2" y="168.7">io.kicad_sch</text>
<text x="61" y="213.1">File:</text>
<text x="66.2" y="213.1">power.kicad_sch</text>
<text x="161.3" y="220.8">File:</text>
<text x="166.5" y="220.8">xmos.kicad_sch</text>
<text x="299.7" y="220.8">File:</text>
<text x="304.9" y="220.8">mem.kicad_sch</text>
</g>
</svg>
